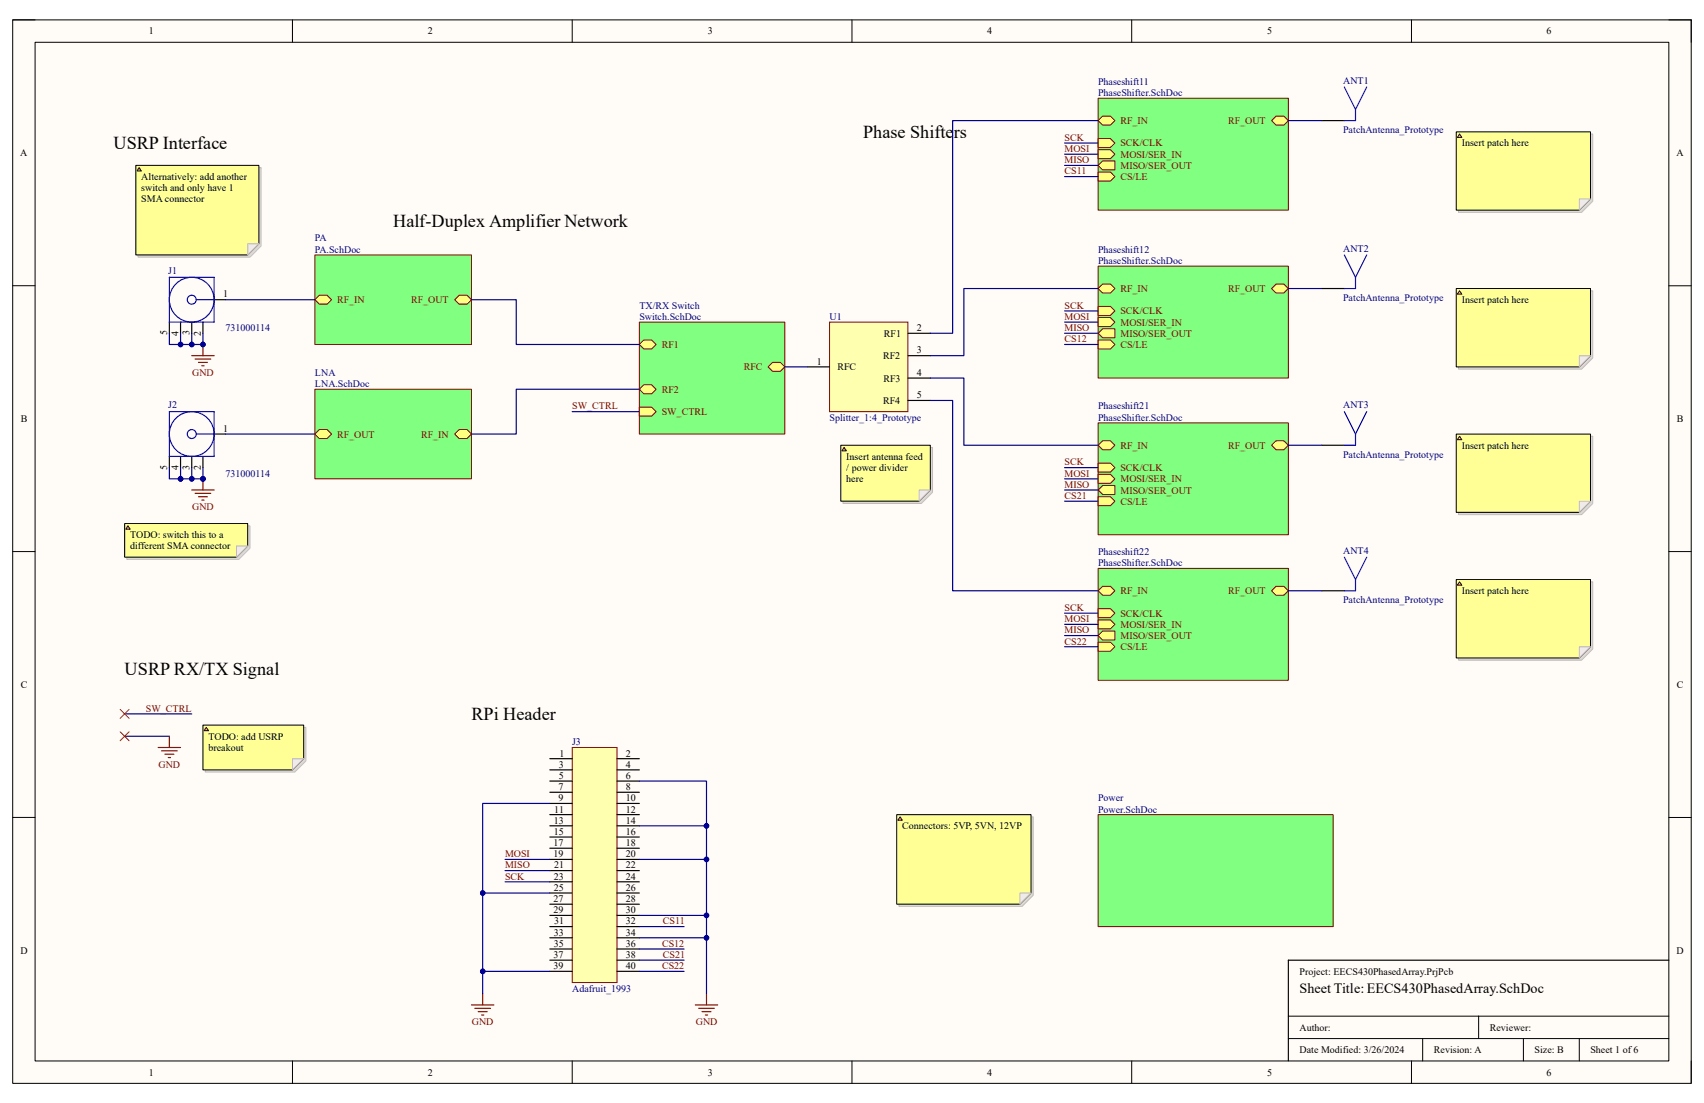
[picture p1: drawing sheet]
<svg xmlns="http://www.w3.org/2000/svg" width="432mm" height="279mm" viewBox="0 0 432 279" stroke-linecap="round" stroke-linejoin="round" font-family="sans-serif">
<path d="M3.2 5h425.4v269.4h-425.4z" fill-rule="evenodd" fill="#fffcf8"/>
<path d="M3.2 5h425.4v269.4h-425.4z" fill="none" stroke="#000" stroke-width=".25"/>
<path d="M8.9 10.7h414v258.1h-414z" fill-rule="evenodd" fill="#fffcf8"/>
<g fill="none" stroke="#000" stroke-width=".25">
<path d="M3.2 5h5.7M8.9 10.7h414v258.1h-414zM74.1 5v5.7M145 5v5.7M215.9 5v5.7M286.8 5v5.7M357.7 5v5.7M422.9 5h5.7v5.7M3.2 72.4h5.7M422.9 72.4h5.7M3.2 139.7h5.7M422.9 139.7h5.7"/>
<path d="M3.2 207.1h5.7M422.9 207.1h5.7M326.5 257.4h96.4M374.7 257.4v5.7M74.1 268.7v5.7M145 268.7v5.7M215.9 268.7v5.7M286.8 268.7v5.7M326.5 263.1h96.4M357.7 268.8v5.6M360.5 263.1v5.7M386 263.1v5.7"/>
<path d="M400.2 263.1v5.7M428.6 268.8v5.6"/>
</g>
<path d="M422.9 243.2h-96.4v25.5" fill="none" stroke="#000" stroke-width=".3"/>
<path d="M79.8 98.6h39.7v22.7h-39.7z" fill-rule="evenodd" fill="#80ff80"/>
<path d="M79.8 98.6h39.7v22.7h-39.7z" fill="none" stroke="#800000" stroke-width=".25"/>
<path d="M79.8 109.9l1.1-1.1h2l1.1 1.1-1.1 1.2h-2z" fill-rule="evenodd" fill="#ffff80"/>
<path d="M79.8 109.9l1.1-1.1h2l1.1 1.1-1.1 1.2h-2z" fill="none" stroke="#800000" stroke-width=".25"/>
<path d="M115.2 109.9l1.2-1.1h1.9l1.2 1.1-1.2 1.2h-1.9z" fill-rule="evenodd" fill="#ffff80"/>
<path d="M115.2 109.9l1.2-1.1h1.9l1.2 1.1-1.2 1.2h-1.9z" fill="none" stroke="#800000" stroke-width=".25"/>
<path d="M79.8 64.6h39.7v22.7h-39.7z" fill-rule="evenodd" fill="#80ff80"/>
<path d="M79.8 64.6h39.7v22.7h-39.7z" fill="none" stroke="#800000" stroke-width=".25"/>
<path d="M79.8 75.9l1.1-1.1h2l1.1 1.1-1.1 1.2h-2z" fill-rule="evenodd" fill="#ffff80"/>
<path d="M79.8 75.9l1.1-1.1h2l1.1 1.1-1.1 1.2h-2z" fill="none" stroke="#800000" stroke-width=".25"/>
<path d="M115.2 75.9l1.2-1.1h1.9l1.2 1.1-1.2 1.2h-1.9z" fill-rule="evenodd" fill="#ffff80"/>
<path d="M115.2 75.9l1.2-1.1h1.9l1.2 1.1-1.2 1.2h-1.9z" fill="none" stroke="#800000" stroke-width=".25"/>
<path d="M162 81.6h36.9v28.4h-36.9z" fill-rule="evenodd" fill="#80ff80"/>
<path d="M162 81.6h36.9v28.4h-36.9z" fill="none" stroke="#800000" stroke-width=".25"/>
<path d="M194.6 92.9l1.2-1.1h1.9l1.2 1.1-1.2 1.2h-1.9z" fill-rule="evenodd" fill="#ffff80"/>
<path d="M194.6 92.9l1.2-1.1h1.9l1.2 1.1-1.2 1.2h-1.9z" fill="none" stroke="#800000" stroke-width=".25"/>
<path d="M162 87.3l1.1-1.2h2l1.2 1.2-1.2 1.1h-2z" fill-rule="evenodd" fill="#ffff80"/>
<path d="M162 87.3l1.1-1.2h2l1.2 1.2-1.2 1.1h-2z" fill="none" stroke="#800000" stroke-width=".25"/>
<path d="M162 98.6l1.1-1.1h2l1.2 1.1-1.2 1.1h-2z" fill-rule="evenodd" fill="#ffff80"/>
<path d="M162 98.6l1.1-1.1h2l1.2 1.1-1.2 1.1h-2z" fill="none" stroke="#800000" stroke-width=".25"/>
<path d="M162 103.1h3.1l1.2 1.2-1.2 1.1h-3.1z" fill-rule="evenodd" fill="#ffff80"/>
<path d="M162 103.1h3.1l1.2 1.2-1.2 1.1h-3.1z" fill="none" stroke="#800000" stroke-width=".25"/>
<path d="M278.3 24.9h48.2v28.3h-48.2z" fill-rule="evenodd" fill="#80ff80"/>
<path d="M278.3 24.9h48.2v28.3h-48.2z" fill="none" stroke="#800000" stroke-width=".25"/>
<path d="M278.3 35.1h3.1l1.1 1.1-1.1 1.2h-3.1z" fill-rule="evenodd" fill="#ffff80"/>
<path d="M278.3 35.1h3.1l1.1 1.1-1.1 1.2h-3.1z" fill="none" stroke="#800000" stroke-width=".25"/>
<path d="M278.3 37.9h3.1l1.1 1.2-1.1 1.1h-3.1z" fill-rule="evenodd" fill="#ffff80"/>
<path d="M278.3 37.9h3.1l1.1 1.2-1.1 1.1h-3.1z" fill="none" stroke="#800000" stroke-width=".25"/>
<path d="M278.3 41.9l1.1-1.1h3.1v2.2h-3.1z" fill-rule="evenodd" fill="#ffff80"/>
<path d="M278.3 41.9l1.1-1.1h3.1v2.2h-3.1z" fill="none" stroke="#800000" stroke-width=".25"/>
<path d="M278.3 43.6h3.1l1.1 1.1-1.1 1.2h-3.1z" fill-rule="evenodd" fill="#ffff80"/>
<path d="M278.3 43.6h3.1l1.1 1.1-1.1 1.2h-3.1z" fill="none" stroke="#800000" stroke-width=".25"/>
<path d="M278.3 30.6l1.1-1.2h2l1.1 1.2-1.1 1.1h-2z" fill-rule="evenodd" fill="#ffff80"/>
<path d="M278.3 30.6l1.1-1.2h2l1.1 1.2-1.1 1.1h-2z" fill="none" stroke="#800000" stroke-width=".25"/>
<path d="M322.2 30.6l1.2-1.2h1.9l1.2 1.2-1.2 1.1h-1.9z" fill-rule="evenodd" fill="#ffff80"/>
<path d="M322.2 30.6l1.2-1.2h1.9l1.2 1.2-1.2 1.1h-1.9z" fill="none" stroke="#800000" stroke-width=".25"/>
<path d="M278.3 67.4h48.2v28.4h-48.2z" fill-rule="evenodd" fill="#80ff80"/>
<path d="M278.3 67.4h48.2v28.4h-48.2z" fill="none" stroke="#800000" stroke-width=".25"/>
<path d="M278.3 77.6h3.1l1.1 1.2-1.1 1.1h-3.1z" fill-rule="evenodd" fill="#ffff80"/>
<path d="M278.3 77.6h3.1l1.1 1.2-1.1 1.1h-3.1z" fill="none" stroke="#800000" stroke-width=".25"/>
<path d="M278.3 80.5h3.1l1.1 1.1-1.1 1.1h-3.1z" fill-rule="evenodd" fill="#ffff80"/>
<path d="M278.3 80.5h3.1l1.1 1.1-1.1 1.1h-3.1z" fill="none" stroke="#800000" stroke-width=".25"/>
<path d="M278.3 84.4l1.1-1.1h3.1v2.3h-3.1z" fill-rule="evenodd" fill="#ffff80"/>
<path d="M278.3 84.4l1.1-1.1h3.1v2.3h-3.1z" fill="none" stroke="#800000" stroke-width=".25"/>
<path d="M278.3 86.1h3.1l1.1 1.2-1.1 1.1h-3.1z" fill-rule="evenodd" fill="#ffff80"/>
<path d="M278.3 86.1h3.1l1.1 1.2-1.1 1.1h-3.1z" fill="none" stroke="#800000" stroke-width=".25"/>
<path d="M278.3 73.1l1.1-1.1h2l1.1 1.1-1.1 1.1h-2z" fill-rule="evenodd" fill="#ffff80"/>
<path d="M278.3 73.1l1.1-1.1h2l1.1 1.1-1.1 1.1h-2z" fill="none" stroke="#800000" stroke-width=".25"/>
<path d="M322.2 73.1l1.2-1.1h1.9l1.2 1.1-1.2 1.1h-1.9z" fill-rule="evenodd" fill="#ffff80"/>
<path d="M322.2 73.1l1.2-1.1h1.9l1.2 1.1-1.2 1.1h-1.9z" fill="none" stroke="#800000" stroke-width=".25"/>
<path d="M278.3 107.1h48.2v28.4h-48.2z" fill-rule="evenodd" fill="#80ff80"/>
<path d="M278.3 107.1h48.2v28.4h-48.2z" fill="none" stroke="#800000" stroke-width=".25"/>
<path d="M278.3 117.3h3.1l1.1 1.2-1.1 1.1h-3.1z" fill-rule="evenodd" fill="#ffff80"/>
<path d="M278.3 117.3h3.1l1.1 1.2-1.1 1.1h-3.1z" fill="none" stroke="#800000" stroke-width=".25"/>
<path d="M278.3 120.2h3.1l1.1 1.1-1.1 1.1h-3.1z" fill-rule="evenodd" fill="#ffff80"/>
<path d="M278.3 120.2h3.1l1.1 1.1-1.1 1.1h-3.1z" fill="none" stroke="#800000" stroke-width=".25"/>
<path d="M278.3 124.1l1.1-1.1h3.1v2.3h-3.1z" fill-rule="evenodd" fill="#ffff80"/>
<path d="M278.3 124.1l1.1-1.1h3.1v2.3h-3.1z" fill="none" stroke="#800000" stroke-width=".25"/>
<path d="M278.3 125.8h3.1l1.1 1.2-1.1 1.1h-3.1z" fill-rule="evenodd" fill="#ffff80"/>
<path d="M278.3 125.8h3.1l1.1 1.2-1.1 1.1h-3.1z" fill="none" stroke="#800000" stroke-width=".25"/>
<path d="M278.3 112.8l1.1-1.1h2l1.1 1.1-1.1 1.1h-2z" fill-rule="evenodd" fill="#ffff80"/>
<path d="M278.3 112.8l1.1-1.1h2l1.1 1.1-1.1 1.1h-2z" fill="none" stroke="#800000" stroke-width=".25"/>
<path d="M322.2 112.8l1.2-1.1h1.9l1.2 1.1-1.2 1.1h-1.9z" fill-rule="evenodd" fill="#ffff80"/>
<path d="M322.2 112.8l1.2-1.1h1.9l1.2 1.1-1.2 1.1h-1.9z" fill="none" stroke="#800000" stroke-width=".25"/>
<path d="M278.3 144h48.2v28.3h-48.2z" fill-rule="evenodd" fill="#80ff80"/>
<path d="M278.3 144h48.2v28.3h-48.2z" fill="none" stroke="#800000" stroke-width=".25"/>
<path d="M278.3 154.2h3.1l1.1 1.1-1.1 1.2h-3.1z" fill-rule="evenodd" fill="#ffff80"/>
<path d="M278.3 154.2h3.1l1.1 1.1-1.1 1.2h-3.1z" fill="none" stroke="#800000" stroke-width=".25"/>
<path d="M278.3 157h3.1l1.1 1.2-1.1 1.1h-3.1z" fill-rule="evenodd" fill="#ffff80"/>
<path d="M278.3 157h3.1l1.1 1.2-1.1 1.1h-3.1z" fill="none" stroke="#800000" stroke-width=".25"/>
<path d="M278.3 161l1.1-1.1h3.1v2.2h-3.1z" fill-rule="evenodd" fill="#ffff80"/>
<path d="M278.3 161l1.1-1.1h3.1v2.2h-3.1z" fill="none" stroke="#800000" stroke-width=".25"/>
<path d="M278.3 162.7h3.1l1.1 1.1-1.1 1.2h-3.1z" fill-rule="evenodd" fill="#ffff80"/>
<path d="M278.3 162.7h3.1l1.1 1.1-1.1 1.2h-3.1z" fill="none" stroke="#800000" stroke-width=".25"/>
<path d="M278.3 149.6l1.1-1.1h2l1.1 1.1-1.1 1.2h-2z" fill-rule="evenodd" fill="#ffff80"/>
<path d="M278.3 149.6l1.1-1.1h2l1.1 1.1-1.1 1.2h-2z" fill="none" stroke="#800000" stroke-width=".25"/>
<path d="M322.2 149.6l1.2-1.1h1.9l1.2 1.1-1.2 1.2h-1.9z" fill-rule="evenodd" fill="#ffff80"/>
<path d="M322.2 149.6l1.2-1.1h1.9l1.2 1.1-1.2 1.2h-1.9z" fill="none" stroke="#800000" stroke-width=".25"/>
<path d="M54.3 75.9h2.8M42.9 81.6v2.8M45.8 81.6v2.8M48.6 81.6v2.8M51.4 81.6v2.8M42.9 115.6v2.9M45.8 115.6v2.9M48.6 115.6v2.9M51.4 115.6v2.9M54.3 109.9h2.8" fill="none" stroke="#000" stroke-width=".3"/>
<g fill="none" stroke="#00f" stroke-width=".3">
<path d="M42.9 70.2h11.4v11.4h-11.4zM49.7 75.9h4.6M42.9 104.3h11.4v11.3h-11.4zM49.7 109.9h4.6"/>
<circle cx="48.6" cy="75.9" r="1.13"/>
<circle cx="48.6" cy="75.9" r="5.7"/>
<circle cx="48.6" cy="109.9" r="5.7"/>
<circle cx="48.6" cy="109.9" r="1.13"/>
</g>
<path d="M48.6 90.1h5.7M49.4 90.9h4M50.3 91.8h2.3M51.1 92.7h.6M51.4 87.3v2.8" fill="none" stroke="#800000" stroke-width=".3"/>
<circle cx="51.4" cy="87.3" r=".57" fill="#000080"/>
<circle cx="51.4" cy="87.3" r=".57" fill="none" stroke="#000080" stroke-width=".25"/>
<path d="M48.6 124.1h5.7M49.4 125h4M50.3 125.8h2.3M51.1 126.7h.6M51.4 121.3v2.8" fill="none" stroke="#800000" stroke-width=".3"/>
<circle cx="51.4" cy="121.3" r=".57" fill="#000080"/>
<circle cx="51.4" cy="121.3" r=".57" fill="none" stroke="#000080" stroke-width=".25"/>
<path d="M145 189.3h11.3v59.6h-11.3z" fill-rule="evenodd" fill="#ffffb0"/>
<path d="M145 189.3h11.3v59.6h-11.3z" fill="none" stroke="#800000" stroke-width=".25"/>
<g fill="none" stroke="#000" stroke-width=".3">
<path d="M139.3 192.2h5.7M139.3 195h5.7M139.3 197.9h5.7M156.3 192.2h5.7M156.3 195h5.7M156.3 197.9h5.7M139.3 200.7h5.7M139.3 203.5h5.7M139.3 206.4h5.7M139.3 209.2h5.7M139.3 212h5.7M139.3 214.9h5.7"/>
<path d="M139.3 217.7h5.7M156.3 200.7h5.7M156.3 203.5h5.7M156.3 206.4h5.7M156.3 209.2h5.7M156.3 212h5.7M156.3 214.9h5.7M156.3 217.7h5.7M139.3 220.5h5.7M139.3 223.4h5.7M139.3 226.2h5.7M139.3 229h5.7"/>
<path d="M139.3 231.9h5.7M139.3 234.7h5.7M139.3 237.6h5.7M156.3 220.5h5.7M156.3 223.4h5.7M156.3 226.2h5.7M156.3 229h5.7M156.3 231.9h5.7M156.3 234.7h5.7M156.3 237.6h5.7M139.3 240.4h5.7M139.3 243.2h5.7"/>
<path d="M139.3 246.1h5.7M156.3 240.4h5.7M156.3 243.2h5.7M156.3 246.1h5.7"/>
</g>
<g fill="none" stroke="#800000" stroke-width=".3">
<path d="M40.1 189.3h5.7M40.9 190.2h4M41.8 191.1h2.3M42.6 191.9h.6M42.9 186.5v2.8M119.5 254.6h5.6M120.3 255.4h4M121.2 256.3h2.3M122 257.1h.6M122.3 251.7v2.9M176.2 254.6h5.7M177 255.4h4"/>
<path d="M177.9 256.3h2.3M178.7 257.1h.6M179 251.7v2.9"/>
</g>
<path d="M278.3 206.4h59.5v28.3h-59.5z" fill-rule="evenodd" fill="#80ff80"/>
<path d="M278.3 206.4h59.5v28.3h-59.5z" fill="none" stroke="#800000" stroke-width=".25"/>
<path d="M210.2 81.6h19.9v22.7h-19.9z" fill-rule="evenodd" fill="#ffffb0"/>
<path d="M210.2 81.6h19.9v22.7h-19.9z" fill="none" stroke="#800000" stroke-width=".25"/>
<path d="M204.5 92.9h5.7M230.1 84.4h5.6M230.1 90.1h5.6M230.1 95.8h5.6M230.1 101.4h5.6" fill="none" stroke="#000" stroke-width=".3"/>
<path d="M278.3 30.6h-36.9v53.8h-5.7M57.1 75.9h22.7M119.5 75.9h11.3v11.4h31.2M278.3 73.1h-34.1v17h-8.5M48.6 84.4v2.9M162 98.6h-31.2v11.3h-11.3M235.7 95.8h8.5v17h34.1M57.1 109.9h22.7M235.7 101.4h5.7v48.2h36.9" fill="none" stroke="#000080" stroke-width=".3"/>
<circle cx="48.6" cy="87.3" r=".57" fill="#000080"/>
<circle cx="48.6" cy="87.3" r=".57" fill="none" stroke="#000080" stroke-width=".25"/>
<path d="M45.8 84.4v2.9" fill="none" stroke="#000080" stroke-width=".3"/>
<circle cx="45.8" cy="87.3" r=".57" fill="#000080"/>
<circle cx="45.8" cy="87.3" r=".57" fill="none" stroke="#000080" stroke-width=".25"/>
<path d="M42.9 118.5v2.8h2.9" fill="none" stroke="#000080" stroke-width=".3"/>
<circle cx="45.8" cy="121.3" r=".57" fill="#000080"/>
<circle cx="45.8" cy="121.3" r=".57" fill="none" stroke="#000080" stroke-width=".25"/>
<path d="M45.8 118.5v2.8" fill="none" stroke="#000080" stroke-width=".3"/>
<circle cx="45.8" cy="121.3" r=".57" fill="#000080"/>
<circle cx="45.8" cy="121.3" r=".57" fill="none" stroke="#000080" stroke-width=".25"/>
<path d="M48.6 118.5v2.8" fill="none" stroke="#000080" stroke-width=".3"/>
<circle cx="48.6" cy="121.3" r=".57" fill="#000080"/>
<circle cx="48.6" cy="121.3" r=".57" fill="none" stroke="#000080" stroke-width=".25"/>
<path d="M51.4 118.5v2.8" fill="none" stroke="#000080" stroke-width=".3"/>
<circle cx="51.4" cy="121.3" r=".57" fill="#000080"/>
<circle cx="51.4" cy="121.3" r=".57" fill="none" stroke="#000080" stroke-width=".25"/>
<path d="M45.8 121.3h5.6" fill="none" stroke="#000080" stroke-width=".3"/>
<circle cx="45.8" cy="121.3" r=".57" fill="#000080"/>
<circle cx="45.8" cy="121.3" r=".57" fill="none" stroke="#000080" stroke-width=".25"/>
<circle cx="48.6" cy="121.3" r=".57" fill="#000080"/>
<circle cx="48.6" cy="121.3" r=".57" fill="none" stroke="#000080" stroke-width=".25"/>
<circle cx="51.4" cy="121.3" r=".57" fill="#000080"/>
<circle cx="51.4" cy="121.3" r=".57" fill="none" stroke="#000080" stroke-width=".25"/>
<path d="M42.9 84.4v2.9h8.5v-2.9" fill="none" stroke="#000080" stroke-width=".3"/>
<circle cx="45.8" cy="87.3" r=".57" fill="#000080"/>
<circle cx="45.8" cy="87.3" r=".57" fill="none" stroke="#000080" stroke-width=".25"/>
<circle cx="48.6" cy="87.3" r=".57" fill="#000080"/>
<circle cx="48.6" cy="87.3" r=".57" fill="none" stroke="#000080" stroke-width=".25"/>
<circle cx="51.4" cy="87.3" r=".57" fill="#000080"/>
<circle cx="51.4" cy="87.3" r=".57" fill="none" stroke="#000080" stroke-width=".25"/>
<g fill="none" stroke="#000080" stroke-width=".3">
<path d="M269.8 39.1h8.5M269.8 36.2h8.5M269.8 44.7h8.5M269.8 41.9h8.5M269.8 78.8h8.5M269.8 87.3h8.5M269.8 84.4h8.5M269.8 81.6h8.5M269.8 118.5h8.5M269.8 127h8.5M269.8 124.1h8.5M269.8 121.3h8.5"/>
<path d="M269.8 158.2h8.5M269.8 155.3h8.5M269.8 163.8h8.5M269.8 161h8.5M128 217.7h11.3M139.3 203.5h-17v48.2M128 220.5h11.3M128 223.4h11.3"/>
</g>
<circle cx="122.3" cy="246.1" r=".57" fill="#000080"/>
<circle cx="122.3" cy="246.1" r=".57" fill="none" stroke="#000080" stroke-width=".25"/>
<circle cx="122.3" cy="226.2" r=".57" fill="#000080"/>
<circle cx="122.3" cy="226.2" r=".57" fill="none" stroke="#000080" stroke-width=".25"/>
<path d="M122.3 226.2h17" fill="none" stroke="#000080" stroke-width=".3"/>
<circle cx="122.3" cy="226.2" r=".57" fill="#000080"/>
<circle cx="122.3" cy="226.2" r=".57" fill="none" stroke="#000080" stroke-width=".25"/>
<path d="M122.3 246.1h17" fill="none" stroke="#000080" stroke-width=".3"/>
<circle cx="122.3" cy="246.1" r=".57" fill="#000080"/>
<circle cx="122.3" cy="246.1" r=".57" fill="none" stroke="#000080" stroke-width=".25"/>
<path d="M162 197.9h17v53.8M162 234.7h11.4M162 240.4h11.4M162 243.2h11.4M162 246.1h11.4" fill="none" stroke="#000080" stroke-width=".3"/>
<circle cx="179" cy="237.6" r=".57" fill="#000080"/>
<circle cx="179" cy="237.6" r=".57" fill="none" stroke="#000080" stroke-width=".25"/>
<circle cx="179" cy="231.9" r=".57" fill="#000080"/>
<circle cx="179" cy="231.9" r=".57" fill="none" stroke="#000080" stroke-width=".25"/>
<circle cx="179" cy="217.7" r=".57" fill="#000080"/>
<circle cx="179" cy="217.7" r=".57" fill="none" stroke="#000080" stroke-width=".25"/>
<circle cx="179" cy="209.2" r=".57" fill="#000080"/>
<circle cx="179" cy="209.2" r=".57" fill="none" stroke="#000080" stroke-width=".25"/>
<path d="M162 209.2h17" fill="none" stroke="#000080" stroke-width=".3"/>
<circle cx="179" cy="209.2" r=".57" fill="#000080"/>
<circle cx="179" cy="209.2" r=".57" fill="none" stroke="#000080" stroke-width=".25"/>
<path d="M162 217.7h17" fill="none" stroke="#000080" stroke-width=".3"/>
<circle cx="179" cy="217.7" r=".57" fill="#000080"/>
<circle cx="179" cy="217.7" r=".57" fill="none" stroke="#000080" stroke-width=".25"/>
<path d="M162 231.9h17" fill="none" stroke="#000080" stroke-width=".3"/>
<circle cx="179" cy="231.9" r=".57" fill="#000080"/>
<circle cx="179" cy="231.9" r=".57" fill="none" stroke="#000080" stroke-width=".25"/>
<path d="M162 237.6h17" fill="none" stroke="#000080" stroke-width=".3"/>
<circle cx="179" cy="237.6" r=".57" fill="#000080"/>
<circle cx="179" cy="237.6" r=".57" fill="none" stroke="#000080" stroke-width=".25"/>
<path d="M326.5 30.6h8.5M326.5 73.1h8.5M198.9 92.9h5.6M145 104.3h17M326.5 112.8h8.5M326.5 149.6h8.5M31.6 180.8h17M31.6 186.5h11.3" fill="none" stroke="#000080" stroke-width=".3"/>
<path d="M335 30.6h5.7M335 73.1h5.7M335 112.8h5.7M335 149.6h5.7" fill="none" stroke="#000" stroke-width=".3"/>
<path d="M340.7 22l2.8 5.7M343.5 27.7v2.9h-2.8M346.3 22l-2.8 5.7M340.7 64.6l2.8 5.7M343.5 70.3v2.8h-2.8M346.3 64.6l-2.8 5.7M340.7 104.3l2.8 5.7M343.5 110v2.8h-2.8M346.3 104.3l-2.8 5.7M340.7 141.1l2.8 5.7M343.5 146.8v2.8h-2.8M346.3 141.1l-2.8 5.7" fill="none" stroke="#00f" stroke-width=".3"/>
<path d="M30.4 179.7l2.3 2.3M32.7 179.7l-2.3 2.3M30.4 185.4l2.3 2.2M32.7 185.4l-2.3 2.2" fill="none" stroke="#f00" stroke-width=".25"/>
<path d="M213.6 113.3h22.7v11.4l-2.8 2.8h-19.9z" fill-rule="evenodd" fill="#e0ddd7"/>
<path d="M213.6 113.3h22.7v11.4l-2.8 2.8h-19.9z" fill="none" stroke="#bfbdba" stroke-width=".25"/>
<path d="M213.1 112.8h22.6v11.3l-2.8 2.9h-19.8z" fill-rule="evenodd" fill="#ffff96"/>
<path d="M213.1 112.8h22.6v11.3l-2.8 2.9h-19.8z" fill="none" stroke="#000" stroke-width=".25"/>
<path d="M232.9 124.1h2.8l-2.8 2.9z" fill="#f2f0d8"/>
<path d="M232.9 124.1h2.8l-2.8 2.9z" fill="none" stroke="#bfbdba" stroke-width=".25"/>
<path d="M213.9 113.3l.6 .9h-1.2z" fill="#ffcc78"/>
<path d="M213.9 113.3l.6 .9h-1.2z" fill="none" stroke="#300" stroke-width=".25"/>
<path d="M369.6 34h34v17l-2.8 2.8h-31.2z" fill-rule="evenodd" fill="#e0ddd7"/>
<path d="M369.6 34h34v17l-2.8 2.8h-31.2z" fill="none" stroke="#bfbdba" stroke-width=".25"/>
<path d="M369 33.4h34v17l-2.8 2.8h-31.2z" fill-rule="evenodd" fill="#ffff96"/>
<path d="M369 33.4h34v17l-2.8 2.8h-31.2z" fill="none" stroke="#000" stroke-width=".25"/>
<path d="M400.2 50.4h2.8l-2.8 2.8z" fill="#f2f0d8"/>
<path d="M400.2 50.4h2.8l-2.8 2.8z" fill="none" stroke="#bfbdba" stroke-width=".25"/>
<path d="M369.9 34l.5 .8h-1.1z" fill="#ffcc78"/>
<path d="M369.9 34l.5 .8h-1.1z" fill="none" stroke="#300" stroke-width=".25"/>
<path d="M369.6 73.7h34v17l-2.8 2.8h-31.2z" fill-rule="evenodd" fill="#e0ddd7"/>
<path d="M369.6 73.7h34v17l-2.8 2.8h-31.2z" fill="none" stroke="#bfbdba" stroke-width=".25"/>
<path d="M369 73.1h34v17l-2.8 2.8h-31.2z" fill-rule="evenodd" fill="#ffff96"/>
<path d="M369 73.1h34v17l-2.8 2.8h-31.2z" fill="none" stroke="#000" stroke-width=".25"/>
<path d="M400.2 90.1h2.8l-2.8 2.8z" fill="#f2f0d8"/>
<path d="M400.2 90.1h2.8l-2.8 2.8z" fill="none" stroke="#bfbdba" stroke-width=".25"/>
<path d="M369.9 73.7l.5 .8h-1.1z" fill="#ffcc78"/>
<path d="M369.9 73.7l.5 .8h-1.1z" fill="none" stroke="#300" stroke-width=".25"/>
<path d="M369.6 110.5h34v17l-2.8 2.9h-31.2z" fill-rule="evenodd" fill="#e0ddd7"/>
<path d="M369.6 110.5h34v17l-2.8 2.9h-31.2z" fill="none" stroke="#bfbdba" stroke-width=".25"/>
<path d="M369 110h34v17l-2.8 2.8h-31.2z" fill-rule="evenodd" fill="#ffff96"/>
<path d="M369 110h34v17l-2.8 2.8h-31.2z" fill="none" stroke="#000" stroke-width=".25"/>
<path d="M400.2 127h2.8l-2.8 2.8z" fill="#f2f0d8"/>
<path d="M400.2 127h2.8l-2.8 2.8z" fill="none" stroke="#bfbdba" stroke-width=".25"/>
<path d="M369.9 110.5l.5 .9h-1.1z" fill="#ffcc78"/>
<path d="M369.9 110.5l.5 .9h-1.1z" fill="none" stroke="#300" stroke-width=".25"/>
<path d="M369.6 147.4h34v17l-2.8 2.8h-31.2z" fill-rule="evenodd" fill="#e0ddd7"/>
<path d="M369.6 147.4h34v17l-2.8 2.8h-31.2z" fill="none" stroke="#bfbdba" stroke-width=".25"/>
<path d="M369 146.8h34v17l-2.8 2.9h-31.2z" fill-rule="evenodd" fill="#ffff96"/>
<path d="M369 146.8h34v17l-2.8 2.9h-31.2z" fill="none" stroke="#000" stroke-width=".25"/>
<path d="M400.2 163.8h2.8l-2.8 2.9z" fill="#f2f0d8"/>
<path d="M400.2 163.8h2.8l-2.8 2.9z" fill="none" stroke="#bfbdba" stroke-width=".25"/>
<path d="M369.9 147.4l.5 .8h-1.1z" fill="#ffcc78"/>
<path d="M369.9 147.4l.5 .8h-1.1z" fill="none" stroke="#300" stroke-width=".25"/>
<path d="M35 42.5h31.2v19.8l-2.9 2.8h-28.3z" fill-rule="evenodd" fill="#e0ddd7"/>
<path d="M35 42.5h31.2v19.8l-2.9 2.8h-28.3z" fill="none" stroke="#bfbdba" stroke-width=".25"/>
<path d="M34.4 41.9h31.2v19.8l-2.8 2.9h-28.4z" fill-rule="evenodd" fill="#ffff96"/>
<path d="M34.4 41.9h31.2v19.8l-2.8 2.9h-28.4z" fill="none" stroke="#000" stroke-width=".25"/>
<path d="M62.8 61.7h2.8l-2.8 2.9z" fill="#f2f0d8"/>
<path d="M62.8 61.7h2.8l-2.8 2.9z" fill="none" stroke="#bfbdba" stroke-width=".25"/>
<path d="M35.3 42.5l.5 .8h-1.1z" fill="#ffcc78"/>
<path d="M35.3 42.5l.5 .8h-1.1z" fill="none" stroke="#300" stroke-width=".25"/>
<path d="M32.1 133.2h31.2v5.7l-2.8 2.8h-28.4z" fill-rule="evenodd" fill="#e0ddd7"/>
<path d="M32.1 133.2h31.2v5.7l-2.8 2.8h-28.4z" fill="none" stroke="#bfbdba" stroke-width=".25"/>
<path d="M31.6 132.6h31.2v5.7l-2.9 2.8h-28.3z" fill-rule="evenodd" fill="#ffff96"/>
<path d="M31.6 132.6h31.2v5.7l-2.9 2.8h-28.3z" fill="none" stroke="#000" stroke-width=".25"/>
<path d="M59.9 138.3h2.9l-2.9 2.8z" fill="#f2f0d8"/>
<path d="M59.9 138.3h2.9l-2.9 2.8z" fill="none" stroke="#bfbdba" stroke-width=".25"/>
<path d="M32.4 133.2l.6 .8h-1.1z" fill="#ffcc78"/>
<path d="M32.4 133.2l.6 .8h-1.1z" fill="none" stroke="#300" stroke-width=".25"/>
<path d="M52 184.2h25.5v8.5l-2.8 2.9h-22.7z" fill-rule="evenodd" fill="#e0ddd7"/>
<path d="M52 184.2h25.5v8.5l-2.8 2.9h-22.7z" fill="none" stroke="#bfbdba" stroke-width=".25"/>
<path d="M51.4 183.7h25.6v8.5l-2.9 2.8h-22.7z" fill-rule="evenodd" fill="#ffff96"/>
<path d="M51.4 183.7h25.6v8.5l-2.9 2.8h-22.7z" fill="none" stroke="#000" stroke-width=".25"/>
<path d="M74.1 192.2h2.9l-2.9 2.8z" fill="#f2f0d8"/>
<path d="M74.1 192.2h2.9l-2.9 2.8z" fill="none" stroke="#bfbdba" stroke-width=".25"/>
<path d="M52.3 184.2l.5 .9h-1.1z" fill="#ffcc78"/>
<path d="M52.3 184.2l.5 .9h-1.1z" fill="none" stroke="#300" stroke-width=".25"/>
<path d="M227.8 206.9h34v19.9l-2.8 2.8h-31.2z" fill-rule="evenodd" fill="#e0ddd7"/>
<path d="M227.8 206.9h34v19.9l-2.8 2.8h-31.2z" fill="none" stroke="#bfbdba" stroke-width=".25"/>
<path d="M227.2 206.4h34.1v19.8l-2.9 2.8h-31.2z" fill-rule="evenodd" fill="#ffff96"/>
<path d="M227.2 206.4h34.1v19.8l-2.9 2.8h-31.2z" fill="none" stroke="#000" stroke-width=".25"/>
<path d="M258.4 226.2h2.9l-2.9 2.8z" fill="#f2f0d8"/>
<path d="M258.4 226.2h2.9l-2.9 2.8z" fill="none" stroke="#bfbdba" stroke-width=".25"/>
<path d="M228.1 206.9l.6 .9h-1.2z" fill="#ffcc78"/>
<path d="M228.1 206.9l.6 .9h-1.2z" fill="none" stroke="#300" stroke-width=".25"/>
<g font-size="4.6">
<text x="218.7" y="34.9">Phase Shifters</text>
<text x="28.7" y="37.8">USRP Interface</text>
<text x="99.6" y="57.6">Half-Duplex Amplifier Network</text>
<text x="31.6" y="171.1">USRP RX/TX Signal</text>
<text x="119.5" y="182.4">RPi Header</text>
</g>
<text font-size="3.6" x="329.3" y="251.5">Sheet Title: EECS430PhasedArray.SchDoc</text>
<g font-size="2.5">
<text x="37.7" y="8.7">1</text>
<text x="108.4" y="8.7">2</text>
<text x="179.4" y="8.7">3</text>
<text x="250.1" y="8.7">4</text>
<text x="321.1" y="8.7">5</text>
<text x="391.9" y="8.7">6</text>
<text x="5.1" y="39.6">A</text>
<text x="370.4" y="37.1">Insert patch here</text>
<text x="424.8" y="39.6">A</text>
<text x="35.8" y="45.6">Alternatively: add another</text>
<text x="35.8" y="48.4">switch and only have 1</text>
<text x="35.8" y="51.3">SMA connector</text>
<text x="56.5" y="75.4">1</text>
<text x="370.4" y="76.8">Insert patch here</text>
<text x="232.3" y="83.9">2</text>
<text x="42.4" y="85" transform="rotate(-90 42.4 85)">5</text>
<text x="45.2" y="85" transform="rotate(-90 45.2 85)">4</text>
<text x="48" y="84.9" transform="rotate(-90 48 84.9)">3</text>
<text x="50.9" y="85" transform="rotate(-90 50.9 85)">2</text>
<text x="224" y="85.3">RF1</text>
<text x="232.3" y="89.5">3</text>
<text x="207" y="92.4">1</text>
<text x="212.2" y="93.8">RFC</text>
<text x="223.8" y="91">RF2</text>
<text x="232.3" y="95.2">4</text>
<text x="223.9" y="96.6">RF3</text>
<text x="232.3" y="100.9">5</text>
<text x="5.2" y="106.9">B</text>
<text x="223.8" y="102.3">RF4</text>
<text x="424.9" y="106.9">B</text>
<text x="56.5" y="109.4">1</text>
<text x="370.4" y="113.7">Insert patch here</text>
<text x="42.4" y="119" transform="rotate(-90 42.4 119)">5</text>
<text x="45.2" y="119.1" transform="rotate(-90 45.2 119.1)">4</text>
<text x="48" y="119" transform="rotate(-90 48 119)">3</text>
<text x="50.9" y="119" transform="rotate(-90 50.9 119)">2</text>
<text x="214.5" y="116.5">Insert antenna feed</text>
<text x="214.5" y="119.3">/ power divider</text>
<text x="214.5" y="122.2">here</text>
<text x="33" y="136.3">TODO: switch this to a</text>
<text x="33" y="139.1">different SMA connector</text>
<text x="370.4" y="150.5">Insert patch here</text>
<text x="5.2" y="174.2">C</text>
<text x="424.9" y="174.2">C</text>
<text x="52.8" y="187.4">TODO: add USRP</text>
<text x="52.8" y="190.2">breakout</text>
<text x="141.8" y="191.6">1</text>
<text x="158.6" y="191.6">2</text>
<text x="141.6" y="197.3">5</text>
<text x="141.6" y="194.5">3</text>
<text x="158.6" y="194.5">4</text>
<text x="158.6" y="197.3">6</text>
<text x="141.6" y="200.2">7</text>
<text x="141.6" y="203">9</text>
<text x="158.6" y="200.2">8</text>
<text x="158.6" y="203">10</text>
<text x="140.4" y="208.7">13</text>
<text x="140.5" y="205.8">11</text>
<text x="158.6" y="205.8">12</text>
<text x="158.6" y="208.7">14</text>
<text x="140.3" y="214.3">17</text>
<text x="140.3" y="211.5">15</text>
<text x="158.6" y="211.5">16</text>
<text x="158.6" y="214.3">18</text>
<text x="228.6" y="210.1">Connectors: 5VP, 5VN, 12VP</text>
<text x="140.3" y="217.1">19</text>
<text x="140.5" y="220">21</text>
<text x="158.6" y="217.1">20</text>
<text x="158.6" y="220">22</text>
<text x="140.3" y="225.6">25</text>
<text x="140.4" y="222.8">23</text>
<text x="158.6" y="222.8">24</text>
<text x="158.6" y="225.6">26</text>
<text x="140.3" y="228.5">27</text>
<text x="140.3" y="231.3">29</text>
<text x="158.6" y="228.5">28</text>
<text x="158.6" y="231.3">30</text>
<text x="140.3" y="239.8">35</text>
<text x="140.4" y="237">33</text>
<text x="140.5" y="234.1">31</text>
<text x="158.6" y="234.1">32</text>
<text x="158.6" y="237">34</text>
<text x="158.6" y="239.8">36</text>
<text x="5.2" y="241.6">D</text>
<text x="140.3" y="242.7">37</text>
<text x="140.3" y="245.5">39</text>
<text x="158.6" y="242.7">38</text>
<text x="158.6" y="245.5">40</text>
<text x="424.9" y="241.6">D</text>
<text x="329.3" y="246.9">Project: EECS430PhasedArray.PrjPcb</text>
<text x="329.3" y="261.1">Author:</text>
<text x="377.5" y="261.1">Reviewer:</text>
<text x="329.3" y="266.8">Date Modified: 3/26/2024</text>
<text x="363.3" y="266.8">Revision: A</text>
<text x="388.9" y="266.8">Size: B</text>
<text x="403" y="266.8">Sheet 1 of 6</text>
<text x="37.7" y="272.5">1</text>
<text x="108.4" y="272.5">2</text>
<text x="179.4" y="272.5">3</text>
<text x="250.1" y="272.5">4</text>
<text x="321.1" y="272.5">5</text>
<text x="391.9" y="272.5">6</text>
</g>
<g font-size="2.5" fill="#000080">
<text x="278.3" y="21.5">Phaseshift11</text>
<text x="340.4" y="21.2">ANT1</text>
<text x="278.3" y="24.3">PhaseShifter.SchDoc</text>
<text x="340.4" y="33.7">PatchAntenna_Prototype</text>
<text x="79.8" y="61.2">PA</text>
<text x="79.8" y="64">PA.SchDoc</text>
<text x="278.3" y="64">Phaseshift12</text>
<text x="340.4" y="63.8">ANT2</text>
<text x="42.6" y="69.4">J1</text>
<text x="278.3" y="66.8">PhaseShifter.SchDoc</text>
<text x="340.4" y="76.2">PatchAntenna_Prototype</text>
<text x="57.1" y="83.9">731000114</text>
<text x="162" y="78.2">TX/RX Switch</text>
<text x="162" y="81">Switch.SchDoc</text>
<text x="210.2" y="81">U1</text>
<text x="79.8" y="95.2">LNA</text>
<text x="79.8" y="98">LNA.SchDoc</text>
<text x="42.6" y="103.4">J2</text>
<text x="210.2" y="106.6">Splitter_1:4_Prototype</text>
<text x="278.3" y="103.7">Phaseshift21</text>
<text x="278.3" y="106.6">PhaseShifter.SchDoc</text>
<text x="340.4" y="103.4">ANT3</text>
<text x="340.4" y="115.9">PatchAntenna_Prototype</text>
<text x="57.1" y="120.7">731000114</text>
<text x="278.3" y="140.6">Phaseshift22</text>
<text x="278.3" y="143.4">PhaseShifter.SchDoc</text>
<text x="340.4" y="140.3">ANT4</text>
<text x="340.4" y="152.8">PatchAntenna_Prototype</text>
<text x="145" y="188.8">J3</text>
<text x="278.3" y="203">Power</text>
<text x="278.3" y="205.8">Power.SchDoc</text>
<text x="145" y="251.2">Adafruit_1993</text>
</g>
<g font-size="2.5" fill="#800000">
<text x="269.7" y="35.7">SCK</text>
<text x="283.9" y="31.4">RF_IN</text>
<text x="311.2" y="31.4">RF_OUT</text>
<text x="269.7" y="38.5">MOSI</text>
<text x="269.7" y="41.4">MISO</text>
<text x="283.9" y="37.1">SCK/CLK</text>
<text x="283.9" y="39.9">MOSI/SER_IN</text>
<text x="269.7" y="44.2">CS11</text>
<text x="283.9" y="42.8">MISO/SER_OUT</text>
<text x="283.9" y="45.6">CS/LE</text>
<text x="85.4" y="76.8">RF_IN</text>
<text x="104.2" y="76.8">RF_OUT</text>
<text x="283.9" y="74">RF_IN</text>
<text x="311.2" y="74">RF_OUT</text>
<text x="269.7" y="78.2">SCK</text>
<text x="269.7" y="81">MOSI</text>
<text x="269.7" y="83.9">MISO</text>
<text x="283.9" y="79.6">SCK/CLK</text>
<text x="283.9" y="82.5">MOSI/SER_IN</text>
<text x="167.7" y="88.1">RF1</text>
<text x="269.7" y="86.7">CS12</text>
<text x="283.9" y="85.3">MISO/SER_OUT</text>
<text x="283.9" y="88.1">CS/LE</text>
<text x="48.7" y="95.2">GND</text>
<text x="188.5" y="93.8">RFC</text>
<text x="167.7" y="99.5">RF2</text>
<text x="145" y="103.7">SW_CTRL</text>
<text x="167.7" y="105.2">SW_CTRL</text>
<text x="85.4" y="110.8">RF_OUT</text>
<text x="106.7" y="110.8">RF_IN</text>
<text x="283.9" y="113.7">RF_IN</text>
<text x="311.2" y="113.7">RF_OUT</text>
<text x="269.7" y="117.9">SCK</text>
<text x="283.9" y="119.3">SCK/CLK</text>
<text x="269.7" y="120.7">MOSI</text>
<text x="269.7" y="123.6">MISO</text>
<text x="283.9" y="122.2">MOSI/SER_IN</text>
<text x="283.9" y="125">MISO/SER_OUT</text>
<text x="48.7" y="129.2">GND</text>
<text x="269.7" y="126.4">CS21</text>
<text x="283.9" y="127.8">CS/LE</text>
<text x="269.7" y="154.8">SCK</text>
<text x="283.9" y="150.5">RF_IN</text>
<text x="311.2" y="150.5">RF_OUT</text>
<text x="269.7" y="157.6">MOSI</text>
<text x="269.7" y="160.4">MISO</text>
<text x="283.9" y="156.2">SCK/CLK</text>
<text x="283.9" y="159">MOSI/SER_IN</text>
<text x="283.9" y="161.8">MISO/SER_OUT</text>
<text x="269.7" y="163.3">CS22</text>
<text x="283.9" y="164.7">CS/LE</text>
<text x="37" y="180.3">SW_CTRL</text>
<text x="40.2" y="194.5">GND</text>
<text x="128" y="217.1">MOSI</text>
<text x="128" y="220">MISO</text>
<text x="128" y="222.8">SCK</text>
<text x="167.8" y="239.8">CS12</text>
<text x="168" y="234.1">CS11</text>
<text x="167.8" y="245.5">CS22</text>
<text x="168" y="242.7">CS21</text>
<text x="119.6" y="259.7">GND</text>
<text x="176.3" y="259.7">GND</text>
</g>
</svg>
